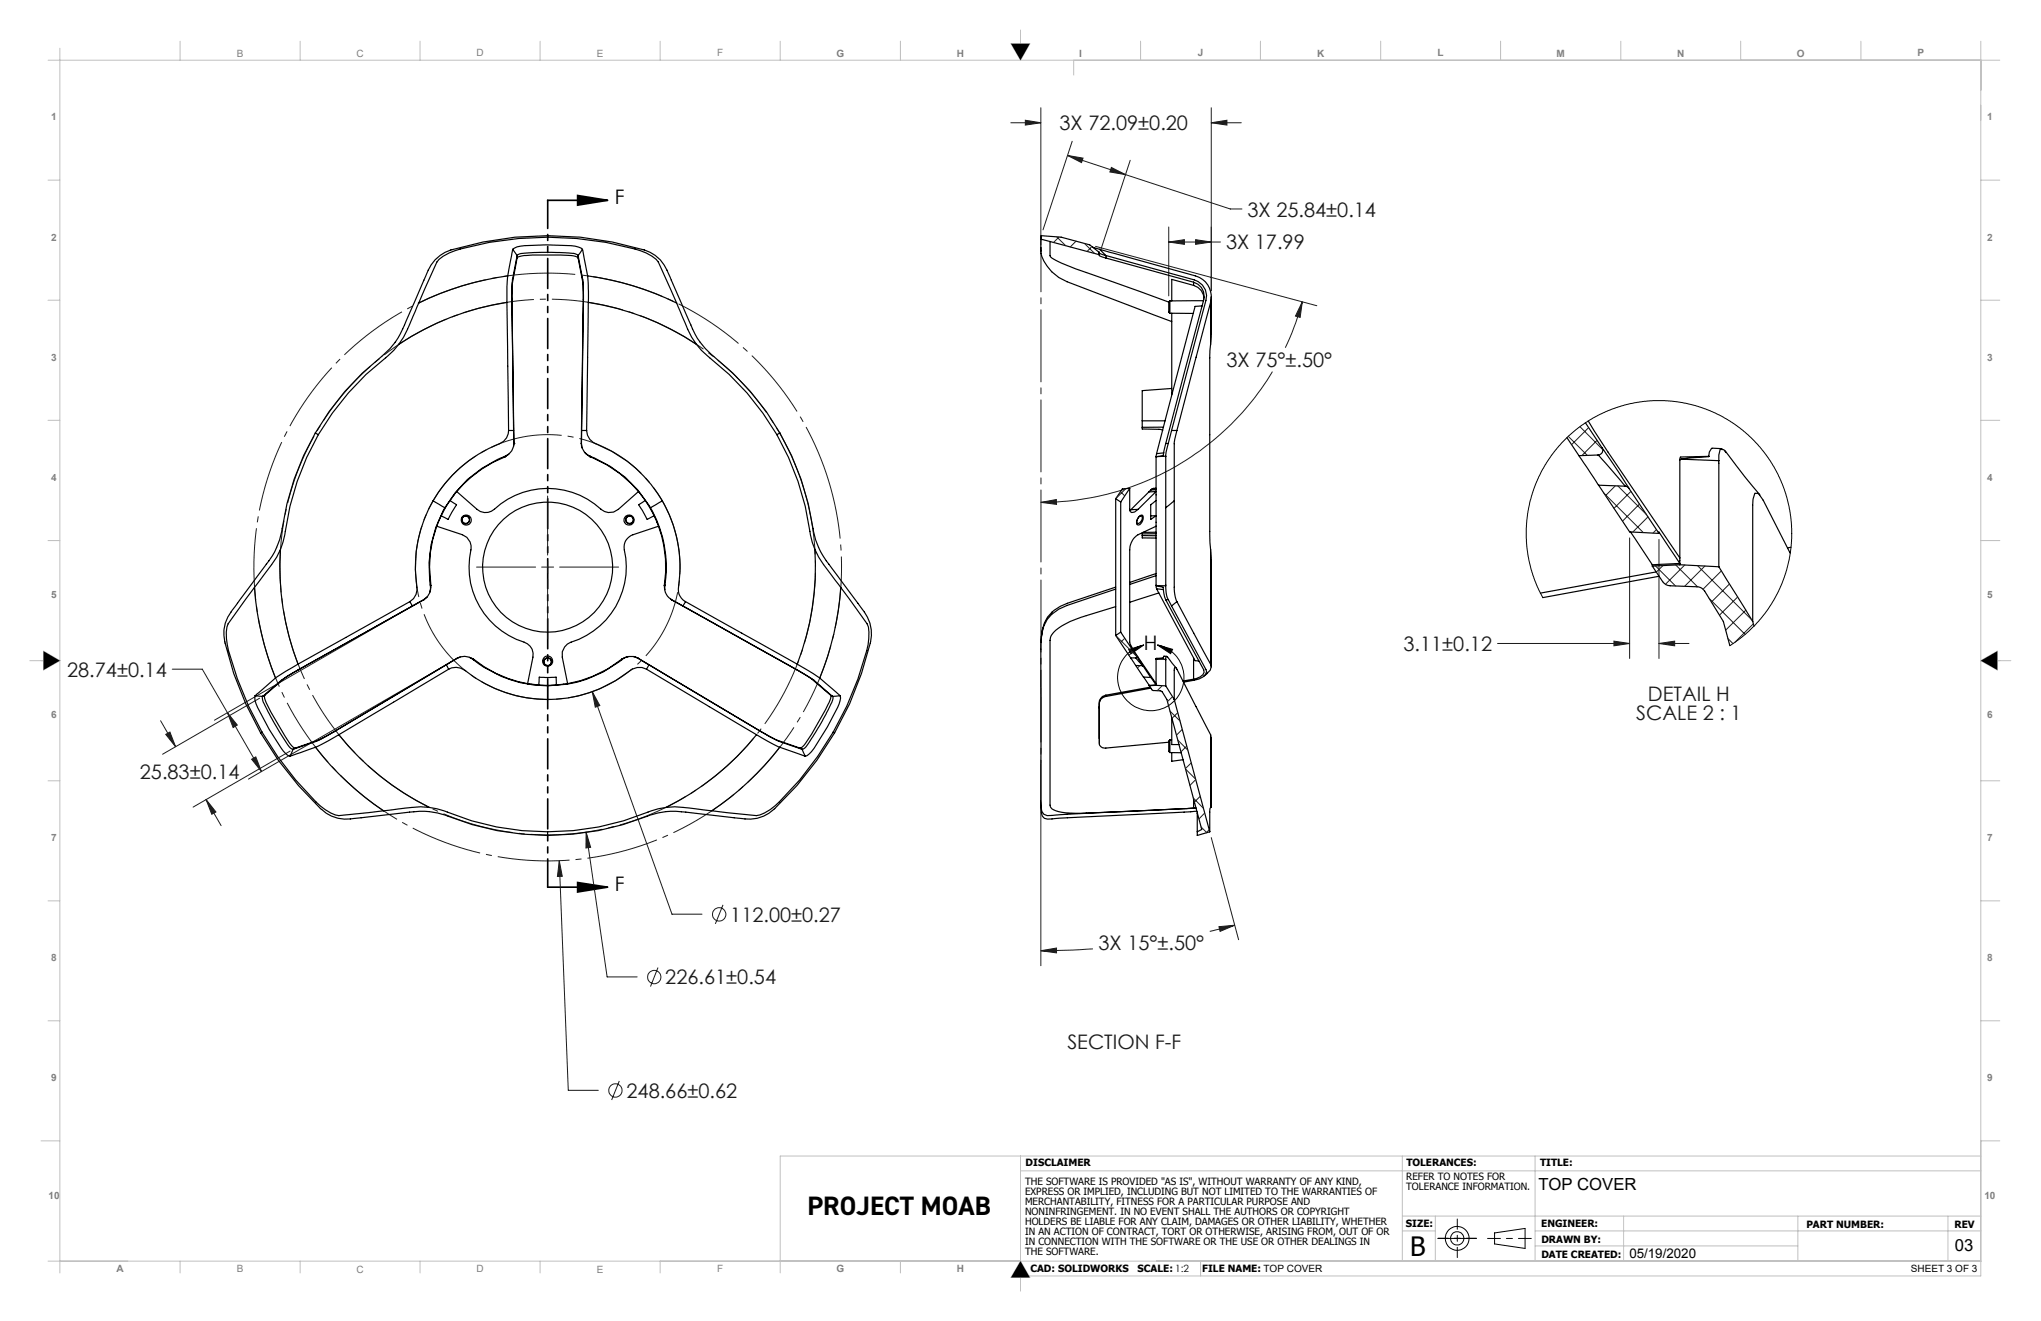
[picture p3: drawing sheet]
<svg xmlns="http://www.w3.org/2000/svg" width="432mm" height="279mm" viewBox="0 0 432 279" stroke-linecap="round" stroke-linejoin="round" font-family="sans-serif">
<g fill="none" stroke="#000" stroke-width=".21">
<path d="M238.8 137.4l3.2-1-2.7 1.9zM242 136.4a7 7 0 0 0-4.4 10.8 7 7 0 0 0 11.7 0 7 7 0 0 0-4.4-10.8M244.9 136.4l3.2 .9-.5 1zM304.2 261.9h8.1M316.2 260.8l6.5-1v4.3l-6.5-1z"/>
<circle cx="308.3" cy="261.9" r="2.52"/>
<circle cx="308.3" cy="261.9" r="1.41"/>
</g>
<path d="M308.3 266v-8.2M312.4 261.9h-8.2" fill="none" stroke="#000" stroke-width=".21" stroke-dasharray="15.2 1.3 1.3 1.3" stroke-dashoffset="13.1"/>
<path d="M314.7 261.9h9.3" fill="none" stroke="#000" stroke-width=".21" stroke-dasharray="15.2 1.3 1.3 1.3" stroke-dashoffset="12.5"/>
<g fill="none" stroke="#c0c0c0" stroke-width=".21">
<path d="M10.2 12.7h412.9M12.7 10.2v259M38.1 8.7v4M63.5 8.7v4M88.9 8.7v4M114.3 8.7v4M139.7 8.7v4M165.1 8.7v4M190.5 8.7v4M213.9 9.2h4l-2 3.5zM215.9 6.3v6.4M227.2 12.7v3.2"/>
<path d="M241.3 8.7v4M266.7 8.7v4M292.1 8.7v4M317.5 8.7v4M342.9 8.7v4M368.3 8.7v4M393.7 8.7v4M419.1 8.7v261.2h-203.2M10.2 38.1h2.5M419.1 38.1h4M10.2 63.5h2.5M419.1 63.5h4"/>
<path d="M10.2 88.9h2.5M419.1 88.9h4M10.2 114.3h2.5M419.1 114.3h4M6.3 139.7h6.4M9.2 137.7l3.5 2-3.5 2zM419.1 139.7h6.3M419.1 139.7l3.5-2v4zM10.2 165.1h2.5M419.1 165.1h4M10.2 190.5h2.5M419.1 190.5h4"/>
<path d="M10.2 215.9h2.5M419.1 215.9h4M8.7 241.3h4M215.9 247.7h203.2M215.9 244.5v28.6M296.7 244.5v22.2M296.7 257.2h122.4M303.7 257.2v9.5M324.8 244.5v22.2M343.5 257.2v9.5M380.4 257.2v9.5M412.1 257.2v9.5"/>
<path d="M419.1 244.5h-254v24.7M419.1 241.3h4M10.2 266.7h408.9M38.1 266.7v2.5M63.5 266.7v2.5M88.9 266.7v2.5M114.3 266.7v2.5M139.7 266.7v2.5M190.5 266.7v2.5M215.9 266.7l2 3.5h-4zM254 266.7v3.2M296.7 260.4h7"/>
<path d="M324.8 263.5h55.6M324.8 260.4h94.3"/>
</g>
<path d="M215.9 9.2v3.5l2-3.5zM213.9 9.2l2 3.5v-3.5zM9.2 137.7v2h3.5zM9.2 139.7v2l3.5-2zM419.1 139.7h3.5v-2zM419.1 139.7l3.5 2v-2zM215.9 266.7v3.5h2zM215.9 266.7l-2 3.5h2z" fill-rule="evenodd" fill="#000"/>
<g fill="none" stroke="#191924" stroke-width=".21">
<path d="M213.9 26h6.3M216.9 25.4l3.3 .6-3.3 .5zM220.2 22.8v29M225.8 32.9l3.3 .5-.3 1zM225.8 32.9l12.3 4M226.8 29.9l-6.1 18.7M235.1 35.4l3 1.5-3.3-.5zM238.1 36.9l22.2 7.3h2.4M239.1 33.9l-6.2 18.8M256.3 26l3.3-.6v1.1zM256.3 22.8v38.7M256.3 26h6.3"/>
<path d="M231.8 52.1l46.8 12.6M247.3 51.2l3.3-.5v1zM247.3 48v14.6M247.3 51.2h10.9M252.9 50.7l3.4 .5-3.4 .5zM269.2 78.6a57.1 57.1 0 0 1-49 27.7M275.5 63.8l-.4 3.3-1-.2zM275.5 63.8a56 56 0 0 1-3.6 9.8M100.8 119.9h12.5M114.6 119.9h2.5M115.9 104.9v12.5M115.9 118.7v2.5"/>
<path d="M118.4 119.9h12.5M220.2 106.3l3.3-.6v1zM344.8 113.8v25.5M351 114.1v25.2M86.1 128.8l-40.7 23.5M115.9 122.5v12.5M316.8 136.1h28M341.5 135.6l3.3 .5-3.3 .5zM351 136.1l3.3-.5v1zM351 136.1h6.3M34 152.4l3.1 5.5M35.1 155.3l.8-.5 1.2 3.1z"/>
<path d="M36.4 141.5h6.4l12.5 21.7M48.1 150.7l2.1 2.7-.9 .5zM54.9 147.7l-20.5 11.8M61.4 158.9l-20.5 11.8M93.3 141.3l-40.7 23.5M125.3 146.3l1.6 2.9-1 .4zM125.3 146.3l16.9 47.1h6.3M232.6 148.7v8.8M43.6 169.1l2.1 2.6-.9 .5zM43.6 169.1l3.2 5.5M53.2 160.6l.9-.5 1.2 3.1zM124 176l1 3.2-1 .2z"/>
<path d="M124 176l4.4 30.6h6.4M220.2 170.7v33.6M256.3 177.2l5.7 21.6M118.3 182.1l.7 3.2-1.1 .1zM118.3 182.1l1.9 48.5h6.4M153 191.4l-1.7 4M257.9 196l3.3-.3-3.1 1.3zM261.2 195.7l-5.3 1.3M139.2 204.6l-1.6 4.1M220.2 201.1l3.3-.6v1zM231.2 200.7l-11 .4M131 228.6l-1.6 4.1"/>
<circle cx="152.2" cy="193.4" r="1.41"/>
<circle cx="138.4" cy="206.7" r="1.41"/>
<circle cx="130.2" cy="230.6" r="1.42"/>
</g>
<path d="M115.9 42.4h12.7M122.2 41.3l6.4 1.1-6.4 1zM115.9 187.6h12.7M122.2 186.7l6.4 .9-6.4 1.1z" fill="none" stroke="#000" stroke-width=".35"/>
<path d="M142.7 111.7a28 28 0 0 0-47-11.2 28 28 0 0 0 12.9 46.5 28 28 0 0 0 34.5-33.8l-.4-1.5" fill="none" stroke="#191924" stroke-width=".21" stroke-dasharray="15.2 1.3 1.3 1.3" stroke-dashoffset="5.4" stroke-linecap="butt"/>
<path d="M170.1 103.4a56.7 56.7 0 0 0-95-22.8 56.7 56.7 0 0 0 26.1 94.1 56.7 56.7 0 0 0 69.6-68.5l-.7-2.8" fill="none" stroke="#191924" stroke-width=".21" stroke-dasharray="15.2 1.3 1.3 1.3" stroke-dashoffset="1.1" stroke-linecap="butt"/>
<path d="M175.3 101.8a62.2 62.2 0 0 0-104.1-25.1 62.2 62.2 0 0 0 28.6 103.3 62.2 62.2 0 0 0 76.4-75.1l-.9-3.1" fill="none" stroke="#191924" stroke-width=".21" stroke-dasharray="15.2 1.3 1.3 1.3" stroke-dashoffset="2.8" stroke-linecap="butt"/>
<path d="M115.9 42.3v145.3" fill="none" stroke="#000" stroke-width=".35" stroke-dasharray="6.3 1.3 1.3 1.3 1.3 1.3" stroke-dashoffset=".4"/>
<path d="M220.2 53.1v116.3" fill="none" stroke="#191924" stroke-width=".21" stroke-dasharray="15.2 1.3 1.3 1.3" stroke-dashoffset="6.6"/>
<g fill="#000">
<path d="M122.2 41.3l6.4 1.1-6.4 1zM122.2 186.7l6.4 .9-6.4 1.1z"/>
<path d="M238.8 137.4l3.2-1-2.7 1.9zM244.9 136.4l3.2 .9-.5 1z"/>
</g>
<g fill="#191924">
<path d="M125.3 146.3l.6 3.3 1-.4zM124 176v3.4l1-.2zM118.3 182.1l-.4 3.3 1.1-.1zM220.2 201.1l3.3-.6v1zM257.9 196l3.3-.3-3.1 1.3zM216.9 25.4l3.3 .6-3.3 .5zM256.3 26l3.3-.6v1.1zM220.2 106.3l3.3-.6v1zM275.5 63.8l-.4 3.3-1-.2z"/>
<path d="M53.2 160.6l.9-.5 1.2 3.1zM48.1 150.7l2.1 2.7-.9 .5zM35.1 155.3l.8-.5 1.2 3.1zM43.6 169.1l2.1 2.6-.9 .5zM252.9 50.7l3.4 .5-3.4 .5zM247.3 51.2l3.3-.5v1zM225.8 32.9l3.3 .5-.3 1zM235.1 35.4l3 1.5-3.3-.5zM341.5 135.6l3.3 .5-3.3 .5zM351 136.1l3.3-.5v1z"/>
</g>
<g fill="none" stroke="#000" stroke-width=".25">
<path d="M107.4 58.3l-.2 5.7M107.4 58.3a61.2 61.2 0 0 0-18.8 5.8M108.5 52.7l-1.1 5.6M108.5 52.7l.9 1.3M108.5 52.7a4 4 0 0 1 2.4-.7l4.6-.2 5.3 .2a3.8 3.8 0 0 1 2.4 .7M109.4 54.1l-1 5.1-.1 3.5 .4 28.4M109.4 54.6l-1 5.2-.1 2.1 .4 31.9M109.4 54l.5-.3a57.1 57.1 0 0 1 11.2-.1l.7 .1 .5 .3M109.4 54.6l.3-.3 1.2-.3a69.1 69.1 0 0 1 9.9 0l.9 .2 .6 .4M109.4 54v.6M115.9 50.2a62.9 62.9 0 0 1 20.8 3.3l1.2 .7 1.4 1.2 3.9 8.7M115.9 49.8a65.3 65.3 0 0 1 21.6 3.6 9.1 9.1 0 0 1 4.2 5.2l4.1 9.3a16.2 16.2 0 0 0 5.2 7.5 56.5 56.5 0 0 1 14 16.2"/>
<path d="M115.9 50.2a62.4 62.4 0 0 0-20.9 3.3l-1.2 .7-1.4 1.2-3.8 8.7M115.9 49.8a65.9 65.9 0 0 0-21.7 3.6 8.8 8.8 0 0 0-4.2 5.2l-4.1 9.3a16.4 16.4 0 0 1-5.1 7.5 55.9 55.9 0 0 0-14.1 16.2M115.9 49.8v.4M122.3 54.1a35.8 35.8 0 0 1 1.1 12.8l-.4 24.2M122.3 54.6l1 5.1 .1 2-.4 32.1M122.3 54v.6M123.2 52.7l-.9 1.3M123.2 52.7l1.1 5.6M124.3 58.3l.2 5.7M124.3 58.3a62 62 0 0 1 18.9 5.8M220.2 52.3v.8M220.2 53.1a4.6 4.6 0 0 0 1.3 3.2l1 1.2 1.5 1.2 1.7 .9 22.2 8.4"/>
<path d="M220.2 50.6v2.5M220.2 50.6l.1-.8 4.2 .4 6 1.6 2.1 1.6M220.2 50.6l1.9 .5M220.3 49.9l-.1 .4M222.1 51.1l.2 3.2a26.9 26.9 0 0 0 7.5 3.3l17.5 6.3M222.1 51.1l10.5 2.8M231.1 52.3l1.6 .4M232.6 53.3v.4M232.6 53.4v.2l1.4 .4M232.6 53.9a1.57 1.57 0 0 0 1.4 .7M232.6 53.4v.5M232.7 52.7l20.2 5.6a4.6 4.6 0 0 1 3.2 5.7"/>
<path d="M232.7 52.7l1.3 1.3M234 54l18.7 5.2a3.5 3.5 0 0 1 2.4 4.3l-7.2 27.6M234 54.6l18.5 5.1M234 54v.6M252.5 59.7v.7M252.5 59.7a3 3 0 0 1 2.2 3.7l-8.1 30.4M84.3 72.8a42 42 0 0 1-6.9 6.4l-3.7 3.9-3.4 4.3-3 4.5M88.6 64.1l-1.3 3a25.9 25.9 0 0 1-3 5.7M107.2 64l.4 27.1M107.2 64a56.3 56.3 0 0 0-22.9 8.8M124.5 64l-.4 27.1M124.5 64a55.8 55.8 0 0 1 22.9 8.8"/>
<path d="M143.2 64.1l1.2 3a25.9 25.9 0 0 0 3 5.7M147.4 72.8a46.9 46.9 0 0 0 6.9 6.4l3.7 3.9 3.4 4.3 3 4.5M247.5 63.6v2.7M247.5 63.6a.77 .77 0 0 0-.2 .9v.9a.77 .77 0 0 0 .2 .9M247.5 63.6h.4M247.5 66.3h.4M247.9 66.3h4.5M247.9 66.3v17.2M252.5 60.4a2.91 2.91 0 0 1 2.2 2.6M252.5 60.4l-4.6-1.3v4.5M254.4 64.7l-1.6 .1-8.1 31.2M254.6 63.6h-6.7"/>
<path d="M256.1 64l-7.1 27.1M256.1 72.8a430.7 430.7 0 0 0-.2 24v16.3l.2 3.1M256.1 64v8.8M256.2 70.7l-.1 2.1M256.3 62.8v7.9M66.7 91.6a56.6 56.6 0 0 0-7.1 20.9 15.9 15.9 0 0 1-3.8 7.5l-6 8.2a8 8 0 0 0-2.2 7.8l1.9 6.5 2.5 6.4 3.1 6.1M66.7 91.6l.6 .3M67.3 91.9a57.2 57.2 0 0 0-7 21.2l-1 3.1M106.9 96.5l-.2 .1a25.2 25.2 0 0 0-12.6 10.8M106.9 96.5v.1M106.9 96.6a25.9 25.9 0 0 0-10.3 7.4M107.6 91.1h1.1"/>
<path d="M107.6 91.1a2.95 2.95 0 0 1-1.9 2.7 28.1 28.1 0 0 0-14.1 12.1M107.6 96.1l-.7 .5M108.7 91.1v2.7M108.7 93.8h.1M108.7 93.8a2.89 2.89 0 0 1-1.8 2.7M108.7 93.8v.6M123 93.8l.2 .9M123 93.8h.1M123 93.8a2.78 2.78 0 0 0 1.8 2.7M123 91.1h1.1M123 91.1v2.7M123.7 95.7l1.1 .9"/>
<path d="M124.1 91.1a3 3 0 0 0 1.9 2.7 28.1 28.1 0 0 1 14.1 12.1M124.8 96.6a24.8 24.8 0 0 1 10.3 7.4M124.8 96.5a25.9 25.9 0 0 1 12.8 10.9M124.8 96.5v.1M164.4 91.9a57.2 57.2 0 0 1 7 21.2l1 3.1M165 91.6a56.6 56.6 0 0 1 7.1 20.9 16.8 16.8 0 0 0 3.8 7.5l6.1 8.2a8.3 8.3 0 0 1 2.1 7.8l-1.9 6.5-2.5 6.4-3.1 6.1M165 91.6l-.6 .3M241.7 89v1.4M241.7 90.4v.3l3.7 .1 .6 .2M241.7 89h4.8M244.6 96.6v7.4M244.7 96.6h-.1"/>
<path d="M244.7 96l-.1 .6M246.1 90.3l-4.4 .1M246.2 95.8l-1.5 .2M246.6 93.8l-.5 2.6-1.4 .2M246.6 96.5v10.9M246.6 93.8h.6M246.6 96.5l-1.9 .1M247.2 93.8l-.6 2.7M247.9 91.1l-.7 2.7M247.9 91.1h1.1M247.9 82.2l-6.2 .4v6.4M249 91.1l-.3 .9a8.6 8.6 0 0 0-.3 3.5v10.4"/>
<path d="M331.5 92.6l2.5 3.8M334 96.4l4.2 6.2M335.4 89.4l3.5 5.3M336 89l4.2 6.6 15.2 22.4M338.1 96.2l5.7 6.6M338.1 96.2l-4.1 .2M338.9 94.7l5.7 8.6M338.9 94.7a.98 .98 0 0 1-.8 1.5M355.4 97.3v20.7M355.6 96.7l-.2 .6M355.7 97.1l-.3 .2M355.7 97.1l7.9 .3"/>
<path d="M361.6 96.5l-6 .2M362.3 94.9l-.2-.1-.5 .8-.1 1-5.8 .5M362.3 94.8l2 .1M363.6 97.4v22.5M365 95.4l4.2 5.5 3.1 3.8M365.2 95.7l-.5-.6-.8-.1-.3 1.2v1.2M59.3 116.2a34.8 34.8 0 0 1-4.3 6.5l-1.2 1.5M59.3 116.2a56.9 56.9 0 0 0 3.7 24.3M91.6 105.9a28.4 28.4 0 0 0-3.4 18.8l-.2 1-.5 .9-.8 .6M91.6 105.9l2.5 1.5M92.4 111.3a25.9 25.9 0 0 0-1.2 12.6M92.4 111.3l5.4 1.8a2.81 2.81 0 0 1 1.8 3.2 16.6 16.6 0 0 0 11.3 19.5 2.76 2.76 0 0 1 1.8 3.2l-1.1 5.6"/>
<path d="M93.3 109.1l-.9 2.2M94.1 107.4a25.2 25.2 0 0 0-3 16.5M95.2 105.9l-1.9 3.2M95.2 105.9l1.4 .9-1.8 3.1-1.5-.8M96.6 104l-1.4 1.9M96.6 104l4.3 3.7a2.75 2.75 0 0 0 3.7 0 16.6 16.6 0 0 1 22.7 .1 2.71 2.71 0 0 0 3.5-.1l4.3-3.7M135.1 104l1.4 1.9M136.5 105.9l1.9 3.2M136.5 105.9l-1.4 .9 1.8 3.1 1.5-.8M137.6 107.4a25.5 25.5 0 0 1 3.1 16.5M138.4 109.1l.9 2.2M139.3 111.3a25 25 0 0 1 1.2 12.6"/>
<path d="M139.3 111.3l-5.4 1.8a2.75 2.75 0 0 0-1.8 3.2 16.6 16.6 0 0 1-11.5 19.6 2.83 2.83 0 0 0-1.6 3.1l1.1 5.6M140.1 105.9a28.7 28.7 0 0 1 3.4 18.8 2.9 2.9 0 0 0 1.5 2.5M140.1 105.9l-2.5 1.5M172.4 116.2a32.4 32.4 0 0 0 4.3 6.5l1.2 1.5M172.4 116.2a57.7 57.7 0 0 1-3.7 24.3M236 105.5v28.9M236 105.5l1.1 .7M237.1 106.2v27.5M239 103.3l.1 4.9 .3 .2 .6-.1 .8-.6M239 103.3l-1.9 2.9M239 103.3l-1.5 .1-1.5 2.1M239.3 107.8l-.3 .2"/>
<path d="M240.8 107.7l-1.5 .1M241.1 109.2a.4 .4 0 0 1 .6 .1 .4 .4 0 0 1-.1 .5 .98 .98 0 0 1-1 .9v-.8zM241.1 109.1l.5-.2a1.41 1.41 0 0 1-.8 2.2l-.2-.1a1.46 1.46 0 0 1 .5-1.9zM241.7 113.3v.5h2.9M241.7 112.7v.6M241.7 113.3h2.9M243.1 104l-3.8 3.8M243.5 103.6l-.4 .4M243.6 103.5l-.1 .1M244.6 104v1.9M244.6 105.9l-1.1 .9v3.1l1.1-.8M244.6 109.1v2.2"/>
<path d="M244.6 111.3l-3.8 1.8a3.8 3.8 0 0 0-1.8 3.2v19a2.02 2.02 0 0 0 .4 1.5l5.2 7.8M244.6 111.3v12.5M244.6 105.9v3.2M244.6 104h-1.5M244.6 103.5h-1M244.6 103.3l-.8 .1-.2 .1M244.6 104l-3.8 3.7M244.6 103.6h-1.1M244.6 109.1h-1.1M244.6 112.9h-2.9M244.6 112.6h-2.8M246.6 107.4v16.5"/>
<path d="M248.4 105.9l-1.8 1.5M248.4 105.9v13.3a36.8 36.8 0 0 0 .2 6.9l.4 1.1M256.1 116.2v24.3M256.1 116.2l.1 2.3M256.3 118.5v22.5M338.2 102.6l5.6 .2M338.2 102.6l6.6 9.9 6.2 .3M343.8 102.8l.6 .2 .2 .3M344.6 103.3l6.4 9.5M344.9 112.5l4.7 7M349.6 119.5v.2M349.6 119.7l2.2 3.3a1.91 1.91 0 0 0 1.5 .9l5.7 .2a1.96 1.96 0 0 1 1.6 .9l4 6.4 1.4 5.2"/>
<path d="M351 112.8v-.3l4.4 6.7M355.4 118v1.2M355.4 119.2v.3M355.4 119.5l-5.8 .2M355.4 119.5l8.2 .4M355.4 119.2l-5.8 .3M363.6 119.9l7.2 11.5M378.7 117l-5.7-11.2-1-1.4-.7-.1-.4 1.3-.1 1.2v24.6M378.8 116.8h-.2M378.9 115.7l-.7 .2M53.8 124.2l-5.5 7.7a8.6 8.6 0 0 0 0 5.7l1.9 6 2.4 5.8 2.8 5.4M53.8 124.2a63.5 63.5 0 0 0 4.5 19.2"/>
<path d="M86.7 127.2l-23.7 13.3M86.7 127.2l.5 1M87.2 128.2l-21.1 11.8a37.8 37.8 0 0 0-10.5 7.3M89.6 126.8l-2.4 1.4M89.6 126.8l.1 .1M89.7 126.9l-28.8 16.1-4.9 4M90.4 126.2l-.7 .7M91.1 123.9a2.78 2.78 0 0 1-1.5 2.9M91.2 123.9l-.3 1.4M91.2 123.9h-.1M96.8 139.2l-27.9 16.6-1.5 .7-4.9 1.7M96.8 139.2h.1"/>
<path d="M96.8 139.2a2.87 2.87 0 0 1 3.2 .3M96.8 139.2l-2.4 1.4M97.3 139l-.5 .2M99.3 139l.8 .4M100 139.5a25.3 25.3 0 0 0 15.9 5.6M100.1 139.4a25.7 25.7 0 0 0 11.5 5.2M100.1 139.4l-.1 .1M131.6 139.4a24 24 0 0 1-11.5 5.2M131.6 139.4l.1 .1M131.7 139.5a25.2 25.2 0 0 1-15.8 5.6M132.9 138.9l-1.3 .5M134.1 138.9l.8 .3"/>
<path d="M134.9 139.2l27.6 16.4 1.8 .9 4.9 1.7M134.9 139.2l2.4 1.4M134.9 139.2a2.94 2.94 0 0 0-3.2 .3M134.9 139.2h.1M140.5 123.9l.2 .8M140.5 123.9h.2M140.7 123.9a2.9 2.9 0 0 0 1.4 2.9M141.9 126.7l.2 .2M142.1 126.9l28.2 15.8 1.5 1 3.9 3.3M142.1 126.8v.1M142.1 126.8l2.4 1.4M144.5 128.2l21.1 11.8a38 38 0 0 1 10.5 7.3"/>
<path d="M145 127.2l23.7 13.3M145 127.2l-.5 1M177.9 124.2l5.5 7.7a8.6 8.6 0 0 1 0 5.7l-1.9 6-2.4 5.8-2.8 5.4M177.9 124.2a60.8 60.8 0 0 1-4.5 19.2M220.6 132.9l-.4 3M236 128.3l-.4 .1a70.3 70.3 0 0 0-9.2 3l-1.8 1-1.7 1.4a2.37 2.37 0 0 0-.8 1.6v34.9a2.46 2.46 0 0 0 2.5 1.5l4.1 .2 23.8-1M236 124.6l-10.3 3.5a7.4 7.4 0 0 0-5.5 7.5v30.3a21.6 21.6 0 0 0 .2 5.7l.4 .6 .7 .3 31.5-1.6M236 124.2l-8.1 2.7a10.8 10.8 0 0 0-6.3 3.6 8.9 8.9 0 0 0-1.3 4.3M236 134.4l3.2 4.8M237.1 133.7l3.4 5M237.1 133.7l-1.1 .7M239.2 139.2l1.1 1.6"/>
<path d="M240.2 139.1l1.5 1.7M240.2 139.1l-1 .1M240.5 138.7l1.4 2.2M240.5 138.7v.3l-.3 .1M244.6 121.8l-5.6 1.8M244.6 121.3l-5.6 1.9M244.6 139.4v5.2M244.6 123.8l.1 .1M244.6 123.8l.1 .7M244.7 139.4h-.1M244.7 123.9l1.4 .3 .1 1.2 .4 1.5M244.7 139.4l1.9 .1"/>
<path d="M244.7 123.9h1.9M244.7 124.5l8.1 15.2 .8 .1M244.7 124.5l1.4 .2M245.2 125.4l-6.2 2M246.1 139.2l-1.5 .1v.1M246.3 138.8l-.2 .4-1.4 .2M246.3 138.8h.5M246.6 139.5v5.6M246.6 123.9a5.9 5.9 0 0 0 .6 2.9M246.6 126.9l8.1 14.8v.5a2.63 2.63 0 0 1-2.2 1.5M247 138.9l1.8 2.4M247 139l-.3-.1-.1 .6"/>
<path d="M247.2 126.8l.7 1.4M247.2 126.8l-.6 .1M247.9 128.2l7.4 13.8a2.7 2.7 0 0 1-2.6 1.9l-2.3 .4M249 127.2l7.1 13.3M249 127.2l-1.1 1M252.5 139.2v4.5M350.4 121l-24.5 4.4M351 121.9l-24.6 4.5M370.8 131.4l.3 1M54 147.1l1.6 .2M54 147.1a3.4 3.4 0 0 0 .5 2.5l2.5 4.7 2.5 3.9a3.9 3.9 0 0 0 1.8 1.7M55.1 155a66.7 66.7 0 0 0 13.9 17 8.8 8.8 0 0 0 6.6 1l10.2-1.1a16.5 16.5 0 0 1 9 .7 56.7 56.7 0 0 0 21.1 4.1"/>
<path d="M55.4 154.8a62.8 62.8 0 0 0 13.4 16.4l1.2 .7 1.7 .6 9.4-1M55.4 154.8l-.3 .2M55.6 147.3a2.38 2.38 0 0 0 .5 1.9l3.4 6.2 1.7 2.6 .8 .5M55.6 147.3h.1M56 147l.1 1.1a54.1 54.1 0 0 0 5 8.8l.7 1 .7 .3M56 147l-.4 .3M58.3 143.4l-4.3 3.7M62 158.5l-.7 1.4M62 158.5h.1M62.5 158.2l-.5 .3M63 140.5l-4.7 2.9M66.7 158l-5.4 1.9"/>
<path d="M66.7 158a62 62 0 0 0 14.4 13.5M71.7 155.4l-5 2.6M71.7 155.4a55.9 55.9 0 0 0 19.1 15.4M94.4 140.6l-25.4 15.1a15.9 15.9 0 0 1-4.5 1.9l-2.4 .9M94.4 140.6l.5 .9M94.9 141.5l-23.2 13.9M94.9 141.5a3.2 3.2 0 0 1 3.5 .3 28.1 28.1 0 0 0 17.5 6.2M111.6 144.6l2.4 .3M114 144.9h3.7M114 144.9l.1-1.7h3.6v1.7M115.9 145.1v2.9M120.1 144.6l-2.4 .3"/>
<path d="M136.8 141.5l23.3 13.9M136.8 141.5a3.1 3.1 0 0 0-3.4 .3 28.3 28.3 0 0 1-17.5 6.2M137.3 140.6l20.8 12.4a38.2 38.2 0 0 0 11.6 5.5M137.3 140.6l-.5 .9M160.1 155.4l4.9 2.6M160.1 155.4a56.8 56.8 0 0 1-19.2 15.4M165 158l5.4 1.9M165 158a60.9 60.9 0 0 1-14.4 13.5M168.7 140.5l4.7 2.9M169.2 158.2l.5 .3M169.7 158.5h.1M169.7 158.5l.7 1.4"/>
<path d="M173.4 143.4l4.3 3.7M175.7 147v.8l-.3 .8a67.4 67.4 0 0 1-5 8.6l-.9 1h-.3M175.7 147l.4 .3M176.1 147.3h.1M176.1 147.3l.1 .5a53.9 53.9 0 0 1-5.5 9.9l-.4 .5-.6 .3M176.3 154.8a61.9 61.9 0 0 1-13.4 16.4l-1.2 .7-1.7 .6-9.4-1M176.3 154.8l.3 .2M176.6 155a64.7 64.7 0 0 1-13.9 17 8.8 8.8 0 0 1-6.6 1l-10.2-1.1a16.5 16.5 0 0 0-9 .7 56.7 56.7 0 0 1-21 4.1M177.7 147.1l-1.6 .2M177.7 147.1a2.02 2.02 0 0 1-.2 1.8 59.2 59.2 0 0 1-5.8 10.1l-1 .8-.3 .1M232.6 149.5v6.7M232.8 148a2.2 2.2 0 0 0-.2 1.8"/>
<path d="M234 147a1.66 1.66 0 0 0-1.4 1.9v8.3a1.15 1.15 0 0 0 1.4 1l13.3-1.2M234 147.3l-.4 .1a1.47 1.47 0 0 0-1 1M234 147v.3M240.3 140.8h1.4M240.3 140.8l1.6 2.4 1.6 .1M241.7 140.8l.2 .1M241.9 140.9l1.6 2.4M242 143.2l1.1 1.8M243.1 145h.1M243.1 145l.7 1 1.8 .1 .2 .2 1.1 1.7 7.3 27.4-.9 .5v.8l2.6-.8M243.3 145.3l-9.3 1.7M243.5 143.3l1.1 1.6"/>
<path d="M243.5 145.6l-9.5 1.7M244.6 144.6v.3M244.6 144.9v.1M244.6 145h-1.5M244.6 145l2 .1M244.6 144.9l-1.5 .1M246.6 145.1l1.8 2.9M247.5 156.5v2.7M247.5 156.5a1.73 1.73 0 0 0-.2 1.6v.8l.2 .3M247.5 156.5h.4M247.5 159.2h2.4M247.9 151.8v5.7h1.5"/>
<path d="M247.9 159.2v1.8l2.4-.3M248.4 148v-6.5l.1-.3h.2l7.4 14.2M248.4 148l7.5 27.9M252.5 143.7l-2.2 .3M255.5 142.4l-.8 .7M256.1 155.4v15.4M256.1 140.5l.2 .5-.3 .7-.6 .6M256.1 155.4l.1 .6M256.3 156v14.7M90.8 170.8a32.6 32.6 0 0 0-7.8 .5l-1.9 .2M90.8 170.8a39.7 39.7 0 0 1 9 2.8l5.3 1.3 5.3 .8 5.5 .2M115.9 175.9v.8"/>
<path d="M140.9 170.8a40.5 40.5 0 0 0-9 2.8l-5.2 1.3-5.4 .8-5.4 .2M140.9 170.8a32.6 32.6 0 0 1 7.8 .5l1.9 .2M220.2 169.7l.1 2.2a1.37 1.37 0 0 0 1.3 1.3l31.6-1.6M252.5 169.1v1.9M253 170.9l-.5 .1M253.3 171.9v3.9M256.1 170.8l-.2 .7v4.4M256.2 170.7l-.1 .1"/>
<circle cx="98.5" cy="109.9" r=".83"/>
<circle cx="98.5" cy="109.9" r=".79"/>
<circle cx="98.7" cy="110" r="1.07"/>
<circle cx="115.9" cy="119.9" r="13.8"/>
<circle cx="133.1" cy="110" r="1.07"/>
<circle cx="133.2" cy="109.9" r=".78"/>
<circle cx="133.2" cy="109.9" r=".83"/>
<circle cx="115.9" cy="140" r=".83"/>
<circle cx="115.9" cy="140" r=".78"/>
<circle cx="115.9" cy="139.8" r="1.08"/>
</g>
<g fill="none" stroke="#191924" stroke-width=".21">
<path d="M223.6 50.1l1.9 1.9M224 50.1l-1.1 1.2M227.6 51l-1.2 1.2M229.4 51.5l2.2 2.1M231 52.1l-1 1.1M331.8 92.3l4 4M334.3 90.2l4.8 4.9M336.1 90.5l-3.6 3.6M337.9 93.1l-3.2 3.2M237.1 104l.8 .9M238.2 103.4l-2.1 2M339.3 104.3l8.4 8.3"/>
<path d="M341.7 102.8l-2 2M342.3 102.8l6 6M345.1 103.9l-3.6 3.6M346.9 106.6l-3.6 3.6M348.7 109.3l-3.3 3.2M350.2 119.7l4.3 4.2M350.4 112l-.7 .7M351.8 119.6l-1.4 1.4M354.5 119.5l4.6 4.6M356.4 119.5l-4 4.1M359.1 119.6l11.5 11.5M360.7 119.7l-4.3 4.3"/>
<path d="M236.1 134.4l4.4 4.5M237.9 135l-.8 .9M239.7 137.7l-.9 .9M361.6 126.6l7.6 7.6M364.2 120.8l-3.9 3.8M365.5 135l1.1 1.1M365.9 123.5l-3.8 3.9M367.6 126.3l-3.8 3.8M369.4 129l-4.3 4.3M370.9 131.9l-3.9 4M241.2 140.8l-.6 .5M243.3 143.1l-.2 .2"/>
<path d="M245.9 145l-1.1 1.1M247.5 150.4l2.2 2.1M248.1 147.4l-1.1 1M249.2 150.7l-1.3 1.2M249.2 156.5l2.1 2.1M250.1 154.3l-1.2 1.2M251.1 157.8l-1.3 1.2M250.8 162.7l2.1 2.1M252 161.4l-1.2 1.2M252.4 168.8l2.2 2.1M253 164.9l-1.3 1.2M253.9 168.4l-1.2 1.3"/>
<path d="M254.1 174.9l1.2 1.2M254.8 172l-1.2 1.2M255.8 175.5l-.6 .7"/>
</g>
<path d="M378.7 117l-.7 3.5-.5 1.6-1.2 2.9-1.5 2.7-1.5 2.1-1.9 2.3-3 2.7-2.4 1.8M378.8 116.8l.3-2.9-.2-4.1-.4-2.7-1-3.6-1.3-3-1.6-2.9-2.2-3-2.1-2.2-2.2-1.9-3.4-2.2-2.9-1.4-2.5-.9-3.5-.9-3-.3-3.1-.1-3.7 .5-3.1 .7-3.1 1.1-2.8 1.4-3.6 2.5-3.1 2.8-1.5 1.9-1.9 2.7-1.4 2.6-1.3 3.4-.8 3.3-.5 3.5v2.8l.4 3.7 .7 2.9 1 3.1 1.4 2.8" fill="none" stroke="#000" stroke-width=".21"/>
<g font-size="5.6">
<text x="170.9" y="257">PROJECT MOAB</text>
<text x="298.3" y="265.6">B</text>
</g>
<g font-size="4.2" fill="#191924">
<text x="224.2" y="27.5">3X 72.09±0.20</text>
<text x="263.9" y="45.8">3X 25.84±0.14</text>
<text x="259.4" y="52.8">3X 17.99</text>
<text x="259.5" y="77.7">3X 75°±.50°</text>
<text x="296.9" y="137.7">3.11±0.12</text>
<text x="14.2" y="143.1">28.74±0.14</text>
<text x="348.6" y="148.2">DETAIL H</text>
<text x="346.2" y="152.3">SCALE 2 : 1</text>
<text x="29.6" y="164.7">25.83±0.14</text>
<text x="154.5" y="194.9">112.00±0.27</text>
<text x="232.4" y="200.9">3X 15°±.50°</text>
<text x="140.8" y="208.2">226.61±0.54</text>
<text x="225.8" y="221.9">SECTION F-F</text>
<text x="132.5" y="232.2">248.66±0.62</text>
</g>
<g font-size="4.2">
<text x="130.1" y="43.1">F</text>
<text x="242" y="137.5">H</text>
<text x="130.1" y="188.4">F</text>
</g>
<g font-size="3.5">
<text x="325.5" y="251.7">TOP COVER</text>
<text x="413.6" y="264.7">03</text>
</g>
<text font-size="2.8" x="344.7" y="266">05/19/2020</text>
<g font-size="2.1" fill="#808080">
<text x="50.1" y="12">B</text>
<text x="100.8" y="11.9">D</text>
<text x="126.3" y="12">E</text>
<text x="151.8" y="11.8">F</text>
<text x="177" y="12">G</text>
<text x="202.4" y="12">H</text>
<text x="253.4" y="11.9">J</text>
<text x="278.6" y="12">K</text>
<text x="304.2" y="11.8">L</text>
<text x="329.3" y="12">M</text>
<text x="354.8" y="12">N</text>
<text x="405.7" y="11.9">P</text>
<text x="75.4" y="12">C</text>
<text x="228.3" y="12">I</text>
<text x="380.2" y="12">O</text>
<text x="10.8" y="25.5">1</text>
<text x="420.4" y="25.5">1</text>
<text x="10.8" y="50.9">2</text>
<text x="420.4" y="50.9">2</text>
<text x="10.8" y="76.3">3</text>
<text x="420.4" y="76.3">3</text>
<text x="10.8" y="101.7">4</text>
<text x="420.4" y="101.7">4</text>
<text x="10.8" y="126.5">5</text>
<text x="420.4" y="126.5">5</text>
<text x="10.8" y="151.9">6</text>
<text x="420.4" y="151.9">6</text>
<text x="10.8" y="177.9">7</text>
<text x="420.4" y="177.9">7</text>
<text x="10.8" y="203.2">8</text>
<text x="420.4" y="203.3">8</text>
<text x="10.8" y="228.7">9</text>
<text x="420.4" y="228.7">9</text>
<text x="10.3" y="253.5">10</text>
<text x="419.8" y="253.5">10</text>
<text x="24.6" y="269.1">A</text>
<text x="50.1" y="269.1">B</text>
<text x="75.4" y="269.2">C</text>
<text x="100.8" y="269.1">D</text>
<text x="126.3" y="269.2">E</text>
<text x="151.8" y="269">F</text>
<text x="177" y="269.1">G</text>
<text x="202.4" y="269.1">H</text>
</g>
<g font-size="2.1">
<text x="216.9" y="250.5">THE SOFTWARE IS PROVIDED &quot;AS IS&quot;, WITHOUT WARRANTY OF ANY KIND,</text>
<text x="217" y="246.7">DISCLAIMER</text>
<text x="297.5" y="249.6">REFER TO NOTES FOR</text>
<text x="297.5" y="251.7">TOLERANCE INFORMATION.</text>
<text x="297.5" y="246.7">TOLERANCES:</text>
<text x="325.8" y="246.7">TITLE:</text>
<text x="216.9" y="252.6">EXPRESS OR IMPLIED, INCLUDING BUT NOT LIMITED TO THE WARRANTIES OF</text>
<text x="216.9" y="254.8">MERCHANTABILITY, FITNESS FOR A PARTICULAR PURPOSE AND</text>
<text x="216.9" y="256.9">NONINFRINGEMENT. IN NO EVENT SHALL THE AUTHORS OR COPYRIGHT</text>
<text x="216.9" y="259">HOLDERS BE LIABLE FOR ANY CLAIM, DAMAGES OR OTHER LIABILITY, WHETHER</text>
<text x="216.9" y="261.1">IN AN ACTION OF CONTRACT, TORT OR OTHERWISE, ARISING FROM, OUT OF OR</text>
<text x="216.9" y="263.2">IN CONNECTION WITH THE SOFTWARE OR THE USE OR OTHER DEALINGS IN</text>
<text x="297.5" y="259.6">SIZE:</text>
<text x="326.1" y="259.6">ENGINEER:</text>
<text x="326.1" y="262.9">DRAWN BY:</text>
<text x="382.2" y="259.8">PART NUMBER:</text>
<text x="413.5" y="259.8">REV</text>
<text x="216.9" y="265.3">THE SOFTWARE.</text>
<text x="218" y="269">CAD: SOLIDWORKS</text>
<text x="240.7" y="269">SCALE: 1:2</text>
<text x="254.4" y="269">FILE NAME: TOP COVER</text>
<text x="326.1" y="266.1">DATE CREATED:</text>
<text x="404.3" y="269">SHEET 3 OF 3</text>
</g>
</svg>
